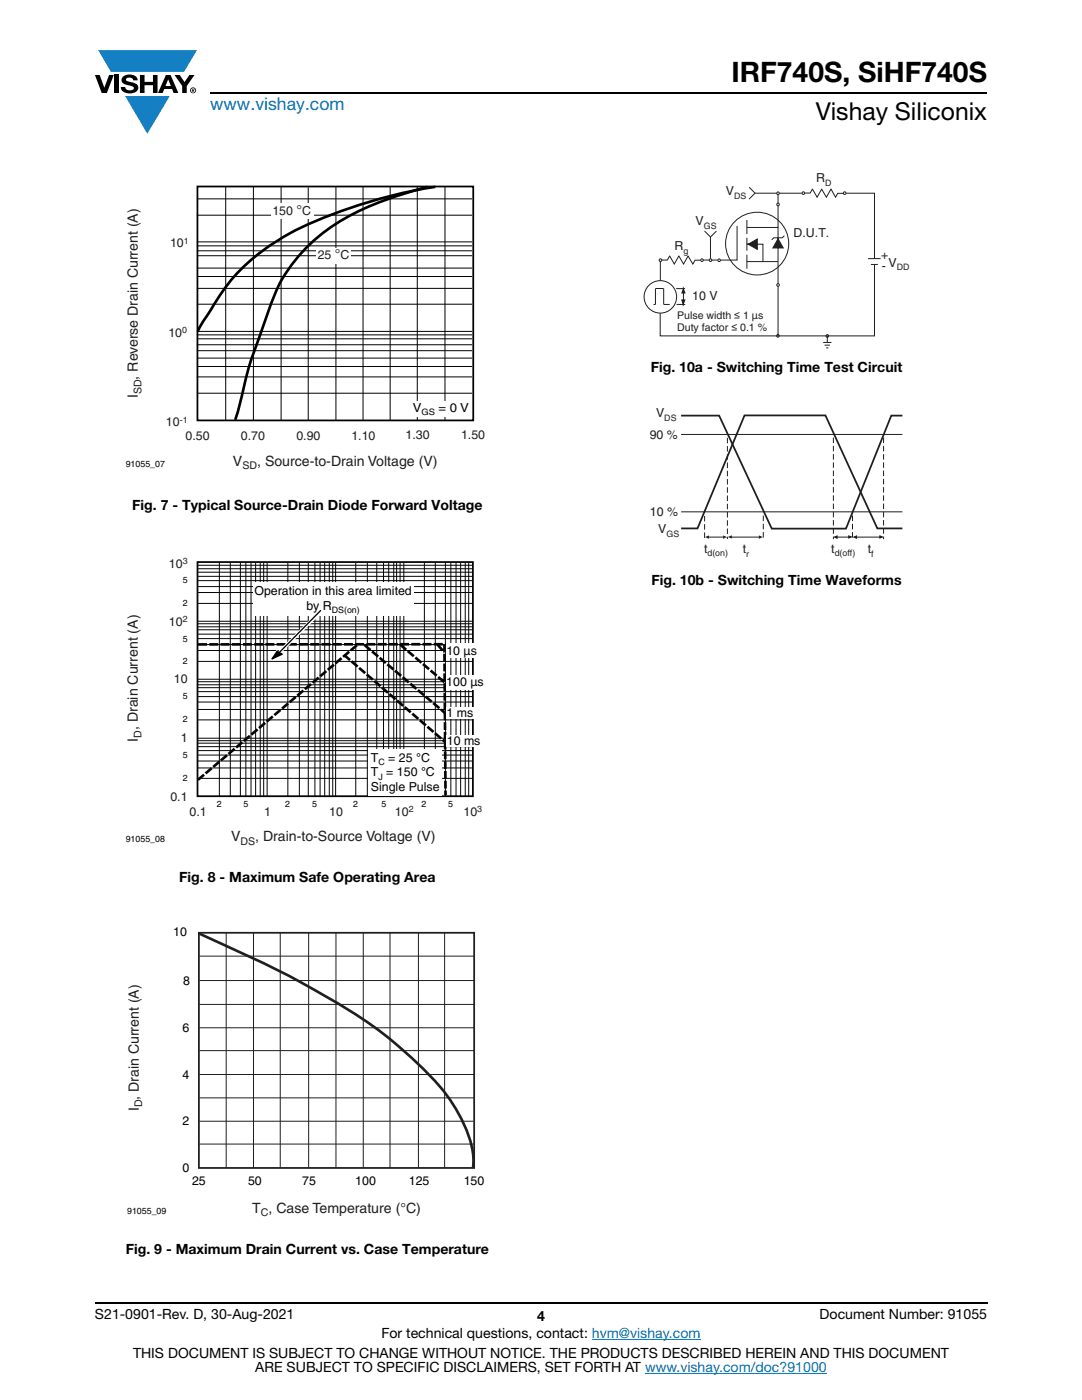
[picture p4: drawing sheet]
<svg xmlns="http://www.w3.org/2000/svg" width="216mm" height="279mm" viewBox="0 0 216 279" stroke-linecap="round" stroke-linejoin="round" font-family="sans-serif">
<g fill="#147fc3">
<path d="M19.6 10h19.7l-2.6 4.3h-1.1h-13.5z"/>
<path d="M25 19.2h8.9l-4.5 7.5z"/>
</g>
<g fill="#000">
<path d="M18.9 15h1l.9 2.5 1-2.5h.9l-1.4 3.6h-1zM22.9 15h.9v3.6h-.9zM24.6 15.3a2.1 2.1 0 0 1 2.8 .3l.1 .4h-.9a.79 .79 0 0 0-.7-.5 .79 .79 0 0 0-.8 .4l.3 .3 1 .2a1.08 1.08 0 0 1 1.2 1 1.08 1.08 0 0 1-1.1 1.2 1.73 1.73 0 0 1-2.4-1.2h.9a.96 .96 0 0 0 .8 .6 .96 .96 0 0 0 .9-.4 1.31 1.31 0 0 0-1.2-.6 1.03 1.03 0 0 1-1.1-.6 1.03 1.03 0 0 1 .2-1.1zM27.9 15h.9v1.3h1.7v-1.3h.9v3.6h-.9v-1.6h-1.7v1.6h-.9zM34.8 15h1.1l.9 1.4 1-1.4h1l-1.5 2.2v1.4h-.9v-1.4z"/>
<path d="M33.6 15.9l.5 1.3h-1.1zM33.1 15l-1.6 3.6h1l.3-.8h1.5l.3 .8h1l-1.6-3.6z"/>
<path d="M38.4 17.8h.2v.2h-.2zM38.3 17.7v.7h.1v-.3l.4 .3-.2-.3 .2-.2-.1-.2z"/>
<path d="M38.1 18a.46 .46 0 0 1 .9 0 .46 .46 0 0 1-.9 0zM37.9 18a.6 .6 0 0 0 1.2 0 .6 .6 0 0 0-1.2 0z"/>
</g>
<path d="M42 18.6h155M18.9 260h178.1" fill="none" stroke="#000" stroke-width=".36"/>
<path d="M118.1 267.3h21.7M128.7 274h36.3" fill="none" stroke="#007ec4" stroke-width=".2"/>
<path d="M39.4 37.2h55v46.7h-55z" fill="none" stroke="#000" stroke-width=".35"/>
<g fill="none" stroke="#000" stroke-width=".2">
<path d="M39.3 39.7h54.9M45 37.2v46.7M50.6 37.2v46.7M56.1 37.2v46.7M61.5 37.4v46.5M67 37.2v46.7M72.4 37.1v46.9M77.9 37.1v46.8M83.3 37.1v46.9M88.8 37.1v46.9M39.3 42.9h54.9M39.3 48.3h54.9"/>
<path d="M39.3 49.1h54.9M39.3 50.1h54.9M39.3 51h54.9M39.3 53.5h54.9M39.3 55.2h54.9M39.3 57.6h54.9M39.3 60.7h54.9M39.3 66.1h54.9M39.3 66.8h54.9M39.3 67.6h54.9M39.3 68.8h54.9M39.3 70h54.9"/>
<path d="M39.3 71.5h54.9M39.3 73.1h54.9M39.3 75.2h54.9M39.3 78.5h54.9"/>
</g>
<path d="M85.3 37.3a59.9 59.9 0 0 0-20.3 8.8 30.9 30.9 0 0 0-11.5 16l-1.8 5.3a73.9 73.9 0 0 0-3.8 13.2l-1 3.2M86.9 37.3a96.4 96.4 0 0 0-29.8 9.7 38.1 38.1 0 0 0-15.6 15.8l-2 3.2" fill="none" stroke="#000" stroke-width=".53"/>
<g fill="#fff">
<path d="M63.1 49.4h6.9v3.2h-6.9z"/>
<path d="M54 40.7h8.5v3h-8.5z"/>
<path d="M82.4 80.1h11.3v3.1h-11.3z"/>
</g>
<path d="M39.4 112.2h55v46.7h-55z" fill="none" stroke="#050504" stroke-width=".35"/>
<g fill="none" stroke="#050504" stroke-width=".2">
<path d="M39.4 118.3h54.8M39.4 115.9h54.8M39.4 115h54.8M39.4 114.2h54.8M39.4 113.5h54.8M39.4 112.8h54.8M39.5 117.1h54.8M43.8 112.3v46.6M46 112.3v46.6M48 112.3v46.6M49.1 112.3v46.6M50.1 112.3v46.6"/>
<path d="M51 112.3v46.6M51.9 112.3v46.6M52.6 112.3v46.6M53.3 112.3v46.6M57.4 112.3v46.6M59.7 112.3v46.6M61.5 112.3v46.6M62.8 112.3v46.6M63.9 112.3v46.6M64.8 112.3v46.6M65.7 112.3v46.6M66.4 112.3v46.6"/>
<path d="M67 112.3v46.6M71 112.3v46.6M73.3 112.3v46.6M75.2 112.3v46.6M76.5 112.3v46.6M77.6 112.3v46.6M78.6 112.3v46.6M79.1 112.3v46.6M79.8 112.3v46.6M80.6 112.3v46.6M84.7 112.3v46.6M86.9 112.3v46.6"/>
<path d="M88.9 112.3v46.6M90 112.3v46.6M91 112.3v46.6M91.9 112.3v46.6M92.8 112.3v46.6M93.5 112.3v46.6M39.3 136.7h54.8M39.4 125.1h54.8M39.4 138h54.8M39.4 137.2h54.8M39.4 136.1h54.8M39.4 135.6h54.8"/>
<path d="M39.4 132h54.8M39.4 129.8h54.8M39.4 128.6h54.8M39.4 127.4h54.8M39.4 126.6h54.8M39.4 125.7h54.8M39.4 124.5h54.8M39.4 120.4h54.8M39.5 139h54.8M39.5 124h54.8M39.4 155.3h54.8M39.4 153.3h54.8"/>
<path d="M39.4 151.9h54.8M39.4 150.7h54.8M39.4 149.8h54.8M39.4 149h54.8M39.4 148.3h54.8M39.4 147.8h54.8M39.4 147.3h54.8M39.4 143.7h54.8M39.4 141.6h54.8M39.4 140.1h54.8"/>
</g>
<path d="M39.5 128.6h49.4" fill="none" stroke="#050504" stroke-width=".53" stroke-dasharray="1.8 .4" stroke-linecap="butt"/>
<path d="M68.6 130.7l20.2 17.4M72.7 128.7l16.1 13.6M79.8 128.6l8.9 7.6M87.3 128.6l1.4 1.6M88.7 128.5l.2 30.2M39.5 155.6l32-27.1" fill="none" stroke="#050504" stroke-width=".53" stroke-dasharray="1.6 .4" stroke-linecap="butt"/>
<g fill="#fff">
<path d="M89.1 128.4h6.5v3h-6.5z"/>
<path d="M89.2 134.7h7.6v3h-7.6z"/>
<path d="M89.1 141.2h5.8v2.2h-5.8z"/>
<path d="M89.2 146.8h7.4v2.3h-7.4z"/>
<path d="M50.6 116.2h32v6.7h-32z"/>
<path d="M73.5 149.5h14.7v9.2h-14.7z"/>
</g>
<g fill="#fff">
<path d="M55.2 130.2l8.8-8.7 .5 .5-8.8 8.7z" fill-rule="evenodd"/>
<path d="M55.2 129.7l1.2 1-2.1 1.1-.5-.2z" fill-rule="evenodd"/>
</g>
<path d="M55.3 130l1 .6-2 .9z" fill="#000"/>
<path d="M55.3 130l1 .6-2 .9zM64 121.9l-8.5 8.5" fill="none" stroke="#000" stroke-width=".26"/>
<path d="M39.7 186.2h54.9v46.9h-54.9z" fill="none" stroke="#211e1e" stroke-width=".35"/>
<g fill="none" stroke="#211e1e" stroke-width=".2">
<path d="M132.1 51.9h1.1l.4-.8 .9 1.6 1-1.6 .9 1.6 .9-1.6 .9 1.6 .5-.8h1.1M147.1 45.1v6.8h-3.2M149 52.2h6.2M149 48.7h3.2v3.5M149 43.9v2.8M149 47.5v2.5M149 50.8v2.8M155.2 41.1v4.3h-6.2M39.8 190.8h54.8M39.8 195.7h54.8M45.1 186.1v47M50.6 186.1v47"/>
<path d="M55.9 186.1v47M61.6 186.1v47M67 186.1v47M72.5 186.1v47M77.8 186.1v47M83.5 186.1v47M88.7 186.1v47M39.8 200.5h54.8M39.8 205.1h54.8M39.8 209.7h54.8M39.8 214.4h54.8M39.8 219.1h54.8"/>
<path d="M39.8 223.8h54.7M39.8 228.3h54.9"/>
<circle cx="155.2" cy="38.6" r=".26"/>
<circle cx="131.8" cy="51.9" r=".26"/>
<circle cx="140.1" cy="51.9" r=".26"/>
<circle cx="141.8" cy="51.9" r=".26"/>
<circle cx="143.5" cy="51.9" r=".26"/>
<circle cx="151.1" cy="48.6" r="6.3"/>
</g>
<path d="M39.7 186.3a234.5 234.5 0 0 1 28.1 14.2 79.7 79.7 0 0 1 21.6 18.4 27.5 27.5 0 0 1 5 11.6v2.5" fill="none" stroke="#211e1e" stroke-width=".53"/>
<path d="M149.3 48.7l1.8-1v1z" fill="#211e1e"/>
<path d="M149.3 48.7l1.8-1v1z" fill="none" stroke="#211e1e" stroke-width=".2"/>
<path d="M149.3 48.7h1.8v1.1z" fill="#211e1e"/>
<path d="M149.3 48.7h1.8v1.1z" fill="none" stroke="#211e1e" stroke-width=".2"/>
<path d="M155.3 47.7l1 1.8h-1z" fill="#211e1e"/>
<path d="M155.3 47.7l1 1.8h-1z" fill="none" stroke="#211e1e" stroke-width=".2"/>
<path d="M155.3 47.7v1.8h-1.1z" fill="#211e1e"/>
<g fill="none" stroke="#211e1e" stroke-width=".2">
<path d="M155.3 38.8v1.7M155.5 38.6h4.5M160.6 38.5h1.1l.4-.7 .9 1.6 .9-1.6 1 1.6 .9-1.6 .9 1.6 .5-.8h1M168.9 38.6h5.6v13M132.4 57.6h-1.6v3.2h-.4M132.4 57.6v3.2h1.2M136.4 58.1v2.2M155.3 47.7v1.8h-1.1zM155.3 57.1v9.9M156.5 47l-.4 .5h-1.7l-.4 .4M173.2 51.6h2.5M173.8 52.8h1.4"/>
<path d="M174.5 52.8v14.2h-42.8v-4.5M164.3 68.3h1.6M164.5 68.9h1.1M164.9 69.4h.4M165.1 67.1v1.2"/>
<circle cx="160.3" cy="38.5" r=".26"/>
<circle cx="168.5" cy="38.5" r=".26"/>
<circle cx="131.8" cy="59.2" r="3.2"/>
<circle cx="155.3" cy="40.8" r=".26"/>
<circle cx="155.3" cy="56.9" r=".26"/>
</g>
<path d="M136.4 57.7v.8h-.3z" fill="#211e1e"/>
<path d="M136.4 57.7v.8h-.3z" fill="none" stroke="#211e1e" stroke-width=".2"/>
<path d="M136.4 57.7l.3 .8h-.3z" fill="#211e1e"/>
<path d="M136.4 57.7l.3 .8h-.3z" fill="none" stroke="#211e1e" stroke-width=".2"/>
<path d="M136 59.9h.3v.8z" fill="#211e1e"/>
<path d="M136 59.9h.3v.8z" fill="none" stroke="#211e1e" stroke-width=".2"/>
<path d="M136.3 59.9h.4l-.4 .8z" fill="#211e1e"/>
<g fill="none" stroke="#211e1e" stroke-width=".2">
<path d="M149.5 37.4l1.2 1.2M155 38.6h-4.4l-1.1 1.1M131.8 52.2v3.8M134.9 57.6h1.8M136.3 59.9h.4l-.4 .8zM140.3 51.9h1.2M140.6 46.1l1.2 1.2v4.3M142 51.9h1.2M143 46.1l-1.2 1.2M155.3 45.4v11.2M135 60.8h1.7"/>
<circle cx="155.2" cy="67" r=".26"/>
<circle cx="165.1" cy="67.1" r=".26"/>
</g>
<path d="M135.9 82.9h7.6l10.5 22.6h14.8l9-22.6h2.3M135.9 105.5h3.3l9.4-22.6h16.1l10.4 22.6h5" fill="none" stroke="#201d1e" stroke-width=".35"/>
<path d="M135.9 86.7h44.2M135.9 102.1h44.2" fill="none" stroke="#201d1e" stroke-width=".2"/>
<path d="M140.6 103v4.6" fill="none" stroke="#201d1e" stroke-width=".2" stroke-dasharray="1.1 .5" stroke-linecap="butt"/>
<g fill="#201d1e">
<path d="M170.2 107.2h.8v.3z"/>
<path d="M170.2 107.2l.8-.3v.3z"/>
<path d="M166.3 107.2h.8v.3z"/>
<path d="M166.3 107.2l.8-.3v.3z"/>
<path d="M169.3 107.2h.8l-.8 .3z"/>
<path d="M169.3 106.8l.8 .4h-.8z"/>
<path d="M175.5 107.2h.8l-.8 .3z"/>
<path d="M175.5 106.8l.8 .4h-.8z"/>
</g>
<path d="M145.1 87.4v20.2M166.3 87.3v20.3M176.3 87.3v20.3M152.3 102.9v4.6M170.1 102.9v4.6" fill="none" stroke="#201d1e" stroke-width=".2" stroke-dasharray="1.1 .5" stroke-linecap="butt"/>
<path d="M141.1 107.2h3.2M145.6 107.2h6.2M166.8 107.2h2.9M171 107.2h4.9" fill="none" stroke="#201d1e" stroke-width=".2"/>
<g fill="#201d1e">
<path d="M170.2 107.2h.8v.3z"/>
<path d="M170.2 107.2l.8-.3v.3z"/>
<path d="M166.3 107.2h.8v.3z"/>
<path d="M166.3 107.2l.8-.3v.3z"/>
<path d="M169.3 107.2h.8l-.8 .3z"/>
<path d="M169.3 106.8l.8 .4h-.8z"/>
<path d="M175.5 107.2h.8l-.8 .3z"/>
<path d="M175.5 106.8l.8 .4h-.8z"/>
<path d="M145.2 107.2h.8v.3z"/>
<path d="M145.2 107.2l.8-.4v.4z"/>
<path d="M140.7 107.2h.8v.3z"/>
<path d="M140.7 107.2l.8-.3v.3z"/>
<path d="M144.3 107.2h.8l-.8 .3z"/>
<path d="M144.3 106.9l.8 .3h-.8z"/>
<path d="M151.4 107.2h.8l-.8 .3z"/>
<path d="M151.4 106.9l.8 .3h-.8z"/>
</g>
<text font-size="5.6" x="145.9" y="16.4">IRF740S, SiHF740S</text>
<text font-size="4.9" x="162.8" y="24">Vishay Siliconix</text>
<text font-size="3.5" fill="#007ec4" x="42" y="21.9">www.vishay.com</text>
<g font-size="2.8" fill="#211e1e">
<text x="59.2" y="43">°</text>
<text x="66.8" y="51.8">°</text>
<text x="27.5" y="75.8" transform="rotate(-90 27.5 75.8)">, Reverse Drain Current (A)</text>
<text x="27.5" y="79.5" transform="rotate(-90 27.5 79.5)">I</text>
<text x="46.5" y="93">V</text>
<text x="51.3" y="93">, Source-to-Drain Voltage (V)</text>
<text x="27.5" y="148" transform="rotate(-90 27.5 148)">I , Drain Current (A)</text>
<text x="46.1" y="167.9">V</text>
<text x="50.9" y="167.9">, Drain-to-Source Voltage (V)</text>
<text x="27.7" y="221.8" transform="rotate(-90 27.7 221.8)">I , Drain Current (A)</text>
<text x="50.3" y="242">T , Case Temperature (°C)</text>
</g>
<g font-size="2.8">
<text x="129.9" y="74.2">Fig. 10a - Switching Time Test Circuit</text>
<text x="26.4" y="101.8">Fig. 7 - Typical Source-Drain Diode Forward Voltage</text>
<text x="130" y="116.8">Fig. 10b - Switching Time Waveforms</text>
<text x="35.8" y="176">Fig. 8 - Maximum Safe Operating Area</text>
<text x="25.1" y="250.2">Fig. 9 - Maximum Drain Current vs. Case Temperature</text>
<text x="18.9" y="263.3">S21-0901-Rev. D, 30-Aug-2021</text>
<text x="107.2" y="263.6">4</text>
<text x="163.6" y="263.3">Document Number: 91055</text>
<text x="76.1" y="267.1">For technical questions, contact: hvm@vishay.com</text>
<text x="26.5" y="271">THIS DOCUMENT IS SUBJECT TO CHANGE WITHOUT NOTICE. THE PRODUCTS DESCRIBED HEREIN AND THIS DOCUMENT</text>
<text x="50.9" y="273.8">ARE SUBJECT TO SPECIFIC DISCLAIMERS, SET FORTH AT www.vishay.com/doc?91000</text>
</g>
<g font-size="2.5" fill="#211e1e">
<text x="144.8" y="39">V</text>
<text x="162.9" y="36.4">R</text>
<text x="54.3" y="43">150</text>
<text x="60.3" y="43">C</text>
<text x="138.8" y="45">V</text>
<text x="158.4" y="47.3">D.U.T.</text>
<text x="33.9" y="49.4">10</text>
<text x="63.4" y="51.8">25</text>
<text x="68" y="51.8">C</text>
<text x="134.6" y="49.9">R</text>
<text x="175.8" y="51.6">+</text>
<text x="175.9" y="53.8">- V</text>
<text x="138.1" y="59.9">10 V</text>
<text x="33.6" y="67.2">10</text>
<text x="33.1" y="85">10</text>
<text x="37" y="87.8">0.50</text>
<text x="48.1" y="87.8">0.70</text>
<text x="59.1" y="87.8">0.90</text>
<text x="70.1" y="87.8">1.10</text>
<text x="80.9" y="87.7">1.30</text>
<text x="92" y="87.7">1.50</text>
<text x="33.7" y="113.3">10</text>
<text x="33.7" y="124.9">10</text>
<text x="34.7" y="136.3">10</text>
<text x="36.1" y="148.1">1</text>
<text x="34" y="159.8">0.1</text>
<text x="37.8" y="162.8">0.1</text>
<text x="52.7" y="162.8">1</text>
<text x="65.7" y="162.8">10</text>
<text x="78.8" y="162.8">10</text>
<text x="92.5" y="162.8">10</text>
</g>
<g font-size="2.5" fill="#050504">
<text x="82.4" y="82.2">V</text>
<text x="87.5" y="82.2">= 0 V</text>
<text x="92.5" y="130.6">µs</text>
<text x="93.9" y="136.9">µs</text>
<text x="91.2" y="143.1">ms</text>
<text x="92.6" y="148.7">ms</text>
<text x="74" y="152">T</text>
<text x="74" y="155">T</text>
<text x="77.1" y="155">= 150 °</text>
<text x="77.5" y="152">= 25 °C</text>
<text x="85" y="155">C</text>
<text x="74" y="157.9">Single Pulse</text>
</g>
<g font-size="2.5" fill="#201d1e">
<text x="130.9" y="83.2">V</text>
<text x="129.6" y="87.6">90 %</text>
<text x="129.7" y="103.1">10 %</text>
<text x="131.4" y="106.4">V</text>
<text x="140.5" y="110.3">t</text>
<text x="148.2" y="110.4">t</text>
<text x="165.9" y="110.3">t</text>
<text x="173.1" y="110.4">t</text>
</g>
<g font-size="2.5">
<text x="50.8" y="118.7">Operation in this area limited</text>
<text x="61.2" y="121.7">by R</text>
<text x="89.1" y="130.6">10</text>
<text x="89" y="136.9">100</text>
<text x="89.1" y="143.1">1</text>
<text x="89.2" y="148.7">10</text>
<text x="34.5" y="186.8">10</text>
<text x="36.5" y="196.7">8</text>
<text x="36.4" y="206">6</text>
<text x="36.4" y="215.3">4</text>
<text x="36.4" y="224.5">2</text>
<text x="36.4" y="234">0</text>
<text x="38.3" y="236.4">25</text>
<text x="49.5" y="236.4">50</text>
<text x="60.3" y="236.4">75</text>
<text x="70.9" y="236.4">100</text>
<text x="81.6" y="236.4">125</text>
<text x="92.5" y="236.4">150</text>
</g>
<g font-size="2.1" fill="#211e1e">
<text x="135.1" y="63.6">Pulse width ≤ 1 µs</text>
<text x="135.1" y="66.1">Duty factor ≤ 0.1 %</text>
<text x="28.2" y="78.7" transform="rotate(-90 28.2 78.7)">SD</text>
<text x="48.4" y="93.7">SD</text>
<text x="28.2" y="147.2" transform="rotate(-90 28.2 147.2)">D</text>
<text x="48" y="168.6">DS</text>
<text x="28.4" y="221" transform="rotate(-90 28.4 221)">D</text>
<text x="52.1" y="242.7">C</text>
</g>
<g font-size="1.8" fill="#211e1e">
<text x="146.5" y="39.7">DS</text>
<text x="164.7" y="37.1">D</text>
<text x="140.4" y="45.7">GS</text>
<text x="36.7" y="48.7">1</text>
<text x="136.4" y="50.6">g</text>
<text x="178.9" y="53.9">DD</text>
<text x="36.3" y="66.5">0</text>
<text x="35.9" y="84.3">-1</text>
<text x="36.5" y="112.6">3</text>
<text x="36.5" y="124.2">2</text>
<text x="81.5" y="162.1">2</text>
<text x="95.2" y="162.1">3</text>
</g>
<g font-size="1.8" fill="#050504">
<text x="84.1" y="82.9">GS</text>
<text x="75.5" y="152.7">C</text>
<text x="75.5" y="155.7">J</text>
</g>
<g font-size="1.8" fill="#201d1e">
<text x="132.6" y="84">DS</text>
<text x="133" y="107.1">GS</text>
<text x="141.2" y="111">d(on)</text>
<text x="148.9" y="111.1">r</text>
<text x="166.6" y="111">d(off)</text>
<text x="173.8" y="111.1">f</text>
</g>
<g font-size="1.8">
<text x="25.1" y="93.2">91055_07</text>
<text x="36.5" y="116.4">5</text>
<text x="36.5" y="120.9">2</text>
<text x="66.2" y="122.4">DS(on)</text>
<text x="36.5" y="128.1">5</text>
<text x="36.5" y="132.6">2</text>
<text x="36.5" y="139.6">5</text>
<text x="36.5" y="144.2">2</text>
<text x="36.5" y="155.8">2</text>
<text x="36.5" y="151.4">5</text>
<text x="43.3" y="161">2</text>
<text x="48.6" y="161">5</text>
<text x="56.9" y="161">2</text>
<text x="62.3" y="161">5</text>
<text x="70.5" y="161">2</text>
<text x="76.1" y="161">5</text>
<text x="84.1" y="161">2</text>
<text x="89.4" y="161">5</text>
<text x="25.1" y="168.1">91055_08</text>
<text x="25.4" y="242.2">91055_09</text>
</g>
</svg>
